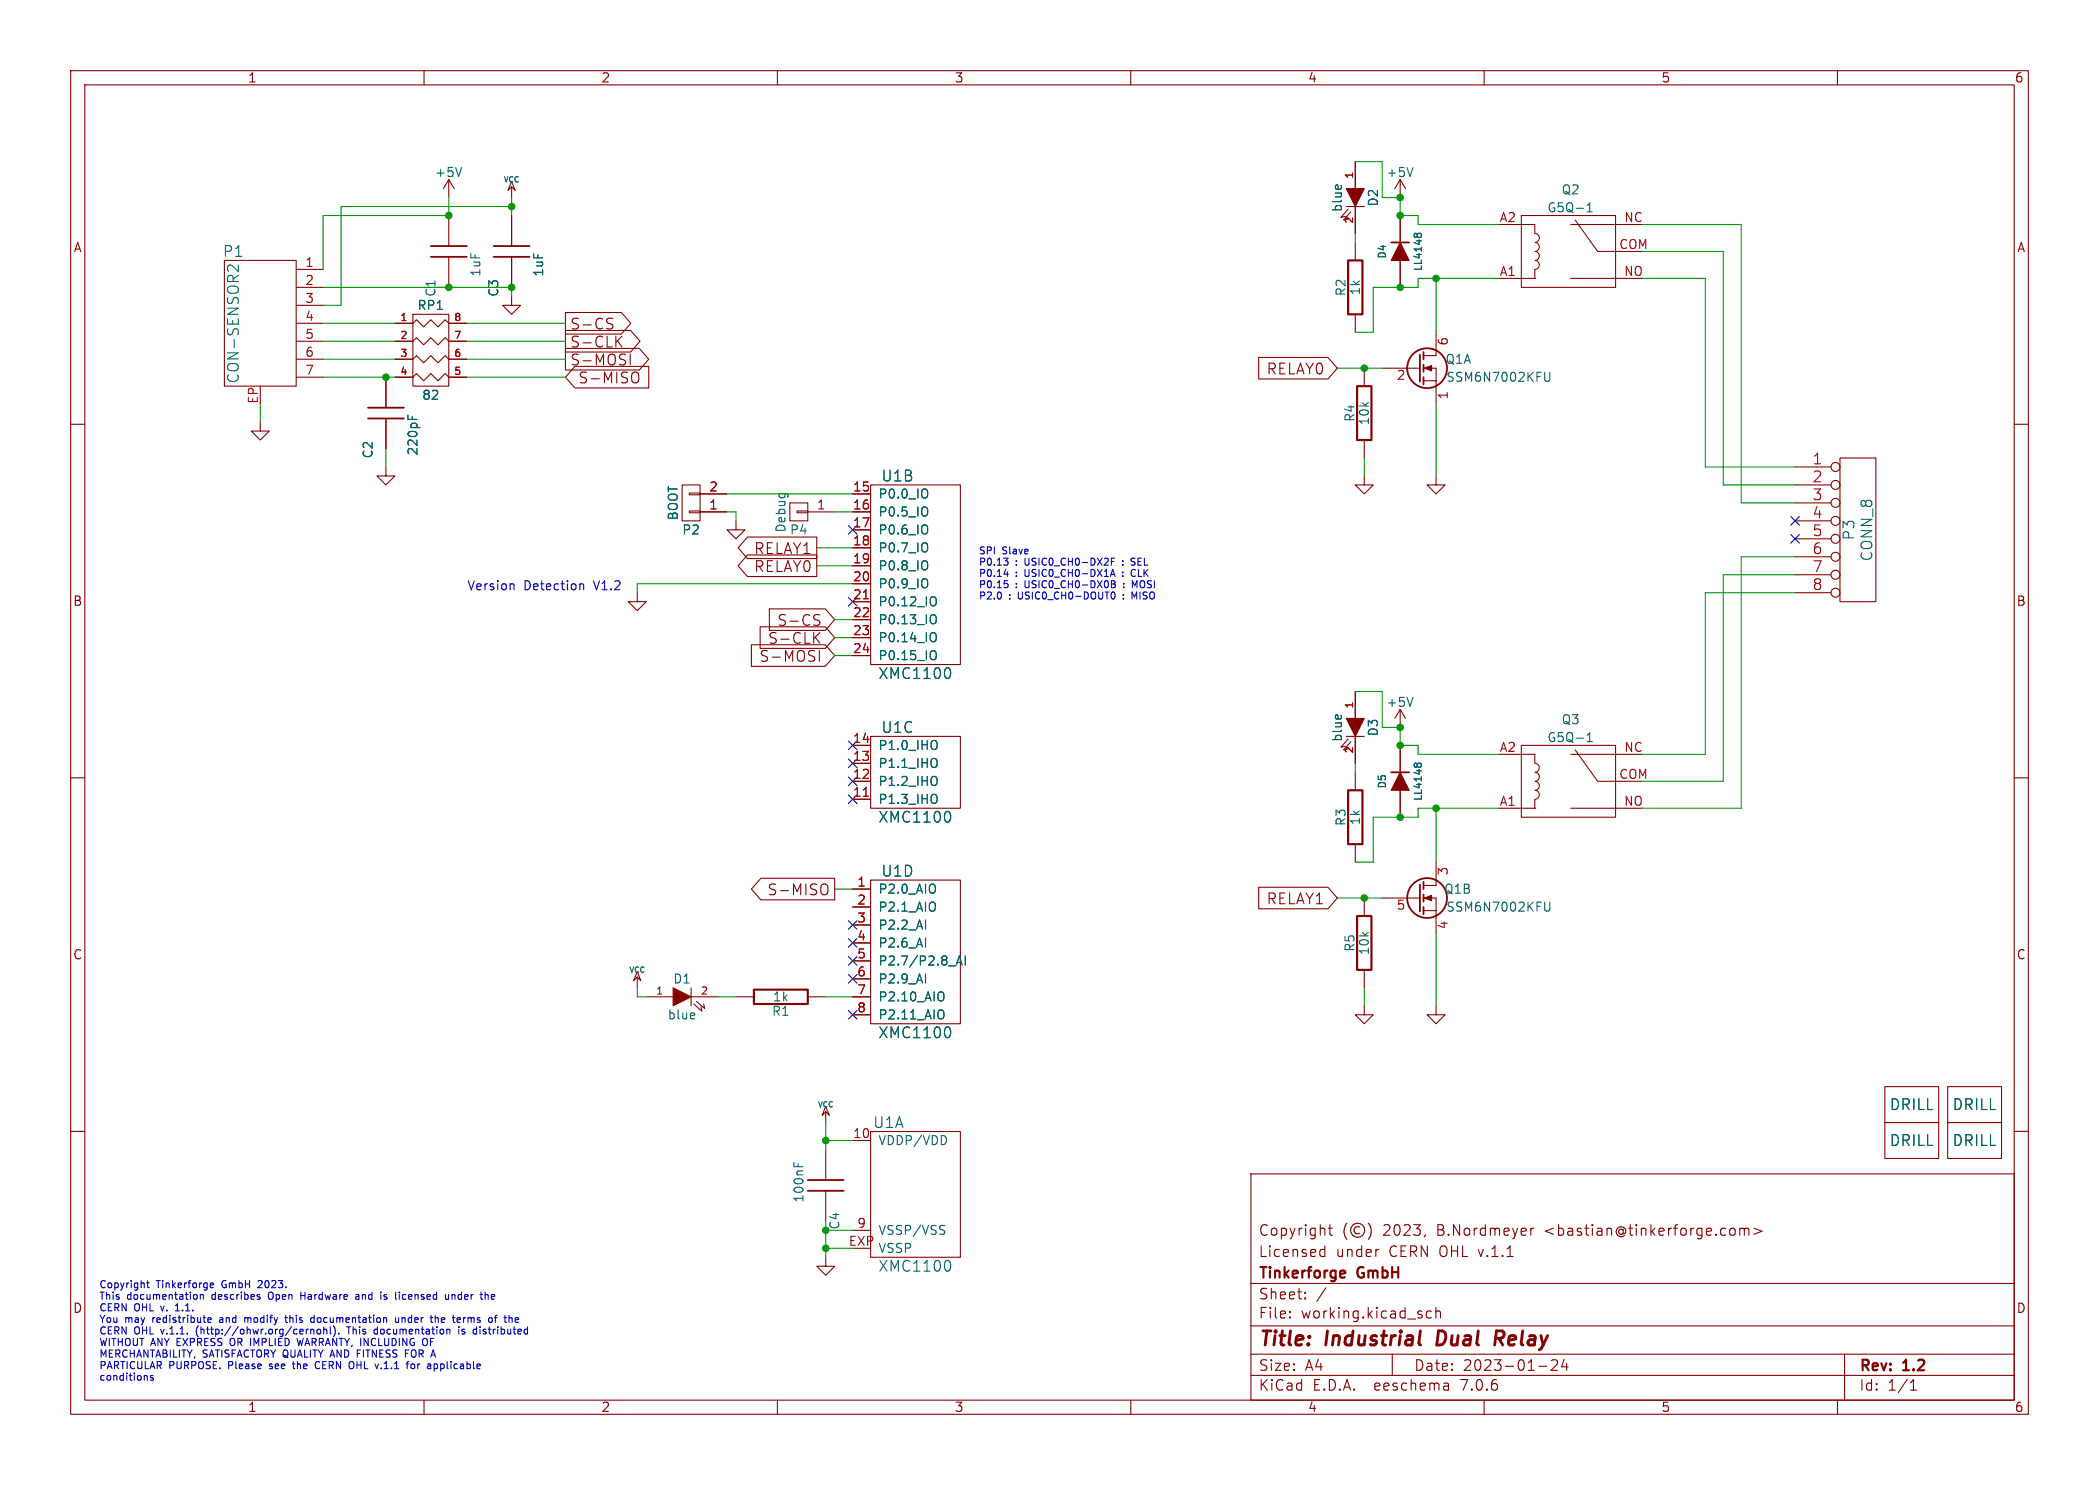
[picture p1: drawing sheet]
<svg xmlns="http://www.w3.org/2000/svg" width="297mm" height="210mm" viewBox="0 0 297 210" stroke-linecap="round" stroke-linejoin="round" font-family="sans-serif">
<g fill="none" stroke="#840000" stroke-width=".15">
<path d="M10 10h277v190h-277zM12 12h273v186h-273zM60 10v2M110 10v2M160 10v2M210 10v2M260 10v2M31.7 36.8h10.2v17.8h-10.2zM41.9 38.1h3.8M63.5 25.4v2.5M63.5 30.5v4.3M63.5 36.3v4.3"/>
<path d="M63.5 25.4l-.8 1.3M63.5 25.4l.8 1.3M72.4 25.7l.5 1.2-.5-.5-.5 .5zM72.4 26.4v1.5M72.4 30.5v4.3M72.4 36.3v4.3M190.5 29.2h2.5M190.8 29.6l-1.1 1.1 .7-.1M191.1 30l-1 1.1 .7-.1M191.8 22.9v3.8M191.8 29.2v3.8M191.8 34.3v2.5"/>
<path d="M198.1 25.4v2.5M198.1 30.5v3.8M198.1 36.8v3.8M198.1 25.4l-.7 1.3M198.1 25.4l.8 1.3M212.1 39.4h5.1M214.6 31.8h2.6v1.2M215.3 30.5h13.3v10.1h-13.3zM217.2 39.4h.1M217.2 38.1v1.3M217.2 33a.64 .64 0 0 1 .6 .7 .64 .64 0 0 1-.6 .6 .64 .64 0 0 1 .6 .6 .64 .64 0 0 1-.6 .7 .64 .64 0 0 1 .6 .6 .64 .64 0 0 1-.6 .6 .64 .64 0 0 1 .6 .7 .64 .64 0 0 1-.6 .6M222.2 31.8h7.7"/>
<path d="M222.2 39.4h7.7M222.9 31.1l3.2 4.5h3.8M10 60h2M36.8 59.7v1.3h1.3l-1.3 1.2-1.2-1.2h1.2M41.9 40.6h3.8M41.9 43.2h3.8M41.9 45.7h3.8M41.9 48.3h3.8M41.9 50.8h3.8M41.9 53.3h3.8M54.6 53.3v4.4M54.6 59.2v4.3"/>
<path d="M55.9 53.3h2.5l.5-.5 1 1 1.1-1 1 1 1-1 .5 .5h2.5M55.9 50.8h2.5l.5-.5 1 1 1.1-1 1 1 1-1 .5 .5h2.5M55.9 48.3h2.5l.5-.5 1 1 1.1-1 1 1 1-1 .5 .5h2.5M55.9 45.7h2.5l.5-.5 1 1 1.1-1 1 1 1-1 .5 .5h2.5M58.4 44.5h5.1v10.1h-5.1zM72.4 41.9v1.3h1.3l-1.3 1.3-1.3-1.3h1.3M80 49.3h10.5l1.3 1.5-1.3 1.5h-10.5zM80 44.2h7.9l1.4 1.5-1.4 1.5h-7.9zM80 46.7h9.2l1.4 1.6-1.4 1.5h-9.2zM81.3 51.8h10.5v3.1h-10.5l-1.3-1.6zM86.1 45.7a.56 .56 0 0 1 .6 .4l-.1 .4h-.5M86.1 45l.6 .1"/>
<path d="M87.4 48.2l.6 .9M88 47.5l-.9 .9M89.2 50.1v1.5M89.7 52.6a.51 .51 0 0 1 .7 .5v.5a.51 .51 0 0 1-.7 .5M178.1 50.5h9.8l1.3 1.6-1.3 1.5h-9.8zM191.8 44.5v2.5M193 52.1v2.5M195.6 52.1h5.3M201.4 52.1h1.8v5.1M201.4 53.8h1.8M203.2 47v3.3h-1.8M285 60h2"/>
<path d="M54.6 66v1.3h1.3l-1.3 1.3-1.3-1.3h1.3M96.5 68.6h2.6v5.1h-2.6zM97.5 69.7h1.6v.3h-1.6zM97.5 72.3h1.6v.2h-1.6zM99.1 69.9h3.8M99.1 72.4h3.8M104.1 73.7v1.2h1.3l-1.3 1.3-1.2-1.3h1.2M105.8 75.9h9.8v3.1h-9.8l-1.4-1.5zM105.8 78.5h9.8v3h-9.8l-1.4-1.5zM111.8 71.1h2.5v2.6h-2.5zM112.8 72.3h1.5v.2h-1.5zM114.3 72.4h3.8"/>
<path d="M120.6 69.9h2.6M120.6 72.4h2.6M120.6 74.9h2.6M120.6 77.5h2.6M123.2 68.6h12.7v25.4h-12.7zM193 67.3v1.3h1.3l-1.3 1.3-1.2-1.3h1.2M193 62.2v2.6M203.2 67.3v1.3h1.3l-1.3 1.3-1.3-1.3h1.3M254 66h5.1M254 68.6h5.1M254 71.1h5.1M254 73.7h5.1"/>
<path d="M254 76.2h5.1M254 78.7h5.1M260.3 64.8h5.1v20.3h-5.1zM90.2 83.8v1.3h1.2l-1.2 1.3-1.3-1.3h1.3M106.3 91.2h10.5l1.3 1.5-1.3 1.5h-10.5zM107.6 88.6h9.2l1.3 1.6-1.3 1.5h-9.2zM108.9 86.1h7.9l1.3 1.5-1.3 1.6h-7.9zM115.4 90.1l.6 .9M115.4 87.6a.56 .56 0 0 1 .6 .4l-.1 .4h-.5M115.4 86.9l.6 .1M115.9 92v1.5M116 89.5l-.9 .8"/>
<path d="M120.6 80h2.6M120.6 82.6h2.6M120.6 85.1h2.6M120.6 87.6h2.6M120.6 90.2h2.6M120.6 92.7h2.6M191.8 97.8v3.8M254 81.3h5.1M254 83.8h5.1M10 110h2M120.6 113h2.6M120.6 110.5h2.6"/>
<path d="M120.6 108h2.6M120.6 105.4h2.6M123.2 104.1h12.7v10.2h-12.7zM190.5 104.1h2.5M190.8 104.5l-1.1 1.2 .7-.2M191.1 104.9l-1 1.1 .7-.1M191.8 104.1v3.9M191.8 109.2v2.6M191.8 119.4v2.5M198.1 100.3v2.6M198.1 105.4v3.8M198.1 111.8v3.8"/>
<path d="M198.1 100.3l-.7 1.3M198.1 100.3l.8 1.3M212.1 114.3h5.1M214.6 106.7h2.6v1.3M215.3 105.4h13.3v10.2h-13.3zM217.2 114.3h.1M217.2 113v1.3M217.2 108a.64 .64 0 0 1 .6 .6 .64 .64 0 0 1-.6 .6 .64 .64 0 0 1 .6 .7 .64 .64 0 0 1-.6 .6 .64 .64 0 0 1 .6 .6 .64 .64 0 0 1-.6 .7 .64 .64 0 0 1 .6 .6 .64 .64 0 0 1-.6 .6M222.2 106.7h7.7M222.2 114.3h7.7M222.9 106l3.2 4.5h3.8M285 110h2"/>
<path d="M90.2 137.4l.5 1.3-.5-.5-.5 .5zM90.2 138.2v1.5M97.8 139.7v2.5M107.7 124.2h10.4v3.1h-10.4l-1.4-1.6zM116.5 125a.51 .51 0 0 1 .6 .5v.5a.51 .51 0 0 1-.6 .5M120.6 125.7h2.6M120.6 128.3h2.6M120.6 130.8h2.6M120.6 133.4h2.6M120.6 135.9h2.6M120.6 138.4h2.6M123.2 124.5h12.7v20.3h-12.7z"/>
<path d="M178.1 125.5h9.8l1.3 1.5-1.3 1.5h-9.8zM193 127v2.5M193 137.2v2.5M195.6 127h5.3M201.4 127h1.8v5.1M201.4 128.8h1.8M203.2 121.9v3.3h-1.8M10 160h2M91.4 141h3.8M97.8 141h3.8M98.2 142l1.1 1-.1-.6M98.6 141.6l1.1 1-.1-.6"/>
<path d="M104.1 141h2.6M114.3 141h2.5M116.8 156.5l.5 1.2-.5-.5-.5 .5zM116.8 157.2v1.6M120.6 141h2.6M120.6 143.5h2.6M193 142.2v1.3h1.3l-1.3 1.3-1.2-1.3h1.2M203.2 142.2v1.3h1.3l-1.3 1.3-1.3-1.3h1.3M266.7 158.8h7.6v5h-7.6zM266.7 153.7h7.6v5.1h-7.6zM275.6 153.7h7.6v5.1h-7.6zM275.6 158.8h7.6v5h-7.6z"/>
<path d="M285 160h2M116.8 177.8v1.3h1.3l-1.3 1.2-1.2-1.2h1.2M116.8 162.6v4.3M116.8 168.4v4.3M120.6 161.3h2.6M120.6 174h2.6M123.2 160h12.7v17.8h-12.7zM177 166h108v32h-108zM186.9 177.6l.1 .1 .5-.1M186.9 176.8l.1-.1 .5 .1M187.5 176.2v1.5M188 173.7h.5"/>
<path d="M188.2 173.2v1.3v.1l.3 .1M190.6 173a1.72 1.72 0 0 0 0 2.3M192.4 173.6a.52 .52 0 0 0-.8 .4 .52 .52 0 0 0 .8 .4M193.6 173a1.72 1.72 0 0 1 0 2.3M195 176.7h.1M201.7 174.6l-.2 .3M216.6 173.7v1M217 173.7l-.3 .1-.1 .2M245 173.7a.41 .41 0 0 1 .5 .3v.4a.41 .41 0 0 1-.5 .3M246.2 173.8a.37 .37 0 0 1 .6 .1M246.2 173.7v1M246.8 173.9l.2-.2 .4 .1 .1 .9"/>
<path d="M246.8 173.9v.8M248.2 173.7l1.1 .4-1.1 .5M60 198v2M110 198v2M160 198v2M177 194.5h108M177 191.5h108M177 187.5h108M177 181.5h108M182.5 186.3h.1l-.1 .1M182.5 186.3v.1M182.5 185.5v.1"/>
<path d="M182.5 185.5h.1l-.1 .1M184.7 183.6v.1M184.7 183.6h-.1l.1 .1M184.7 182.8v.1M184.7 182.8h-.1l.1 .1M187.6 182.1l-1.3 2M197 191.5v3M202.5 185.5l-.4-.1-.3 .3v.4l.2 .2 .1 .1 .4-.1M203.2 185.5a.37 .37 0 0 1 .6 .1v.8M203.2 184.9v1.5M204.9 195.7l.1 .9M205 196.5l-.2 .1"/>
<path d="M205 196h-.2M210 198v2M217.7 193.2h1.2M220.3 192.4l.1 .2-.1 .3-.8 .9h.9M221.3 192.2l-.3 1.1h.9M221.7 192.8v1M260 198v2M261 191.5v6.5M270.3 196.6h.9M270.3 195.5l.4-.4v1.5"/>
<circle cx="259.7" cy="66" r=".63"/>
<circle cx="259.7" cy="68.6" r=".63"/>
<circle cx="259.7" cy="78.7" r=".63"/>
<circle cx="259.7" cy="73.7" r=".63"/>
<circle cx="259.7" cy="71.1" r=".63"/>
<circle cx="259.7" cy="76.2" r=".63"/>
<circle cx="259.7" cy="81.3" r=".63"/>
<circle cx="259.7" cy="83.8" r=".63"/>
<circle cx="192.1" cy="174" r="1"/>
</g>
<path d="M203.6 188.2l-.3 2h.5M212.1 189.3l.5 .9M212.5 188.2h-.8l-.2 2M212.6 189.2l-.2 .1h-.8" fill="none" stroke="#840000" stroke-width=".4"/>
<path d="M190.8 36.8h2v7.7h-2zM192 54.6h2.1v7.6h-2.1zM190.8 111.8h2v7.6h-2zM106.7 140h7.6v2h-7.6zM192 129.5h2.1v7.7h-2.1zM190.1 179.7l.2 .1v.2l-.7 .2M190.3 180.6l-.2 .1" fill="none" stroke="#840000" stroke-width=".3"/>
<g fill="none" stroke="#840000" stroke-width=".25">
<path d="M61 34.8h5M61 36.3h5M69.8 34.8h5.1M69.8 36.3h5.1M196.8 34.3h2.6M52.1 57.7h5M52.1 59.2h5M200.9 50.2v3.8M201.4 49.8v1M201.4 51.6v1M201.4 53.3v1.1M196.8 109.2h2.6"/>
<path d="M200.9 125.1v3.8M201.4 124.7v1M201.4 126.5v1M201.4 128.3v1M114.3 168.4h5.1M114.3 166.9h5.1"/>
<circle cx="201.9" cy="52.1" r="2.82"/>
<circle cx="201.9" cy="127" r="2.82"/>
</g>
<g fill="none" stroke="#006464" stroke-width=".15">
<path d="M33.7 37.5v.9l-.9-.8a.41 .41 0 0 0-.6 .2v.3M65.3 23.7l-.4 1.3M189 26.2h.3l.1 .6M199.9 23.7l-.4 1.3M200.5 33.2l-.2-.2-.1 .1-.1 .3M200.5 33.2l.1-.2h.3l.2 .1v.3M200.5 33.2v.2M224.6 29.9h.7M224.6 29l.3-.3v1.2M57.7 58.7v.6M58.3 58.9v.4M219.3 52.6l-.1 1.2-.4 .1-.2-.2"/>
<path d="M131.2 69.3v.9M131.2 71.9v.9M131.2 74.4v.9M131.2 77v.9M131.2 79.5v.9M131.2 82v.9M132.2 84.4l.1 .1a.81 .81 0 0 1-.1 1.2M132.2 86.9l.1 .1a.81 .81 0 0 1-.1 1.2M132.2 89.5h.1a.81 .81 0 0 1-.1 1.2M132.2 92l.1 .1a.81 .81 0 0 1-.1 1.2M134.3 94.5a1.14 1.14 0 0 1 0 1.4M199.9 98.6l-.4 1.3"/>
<path d="M132.4 112.4a.9 .9 0 0 1 0 1.1M132.4 104.8a.9 .9 0 0 1 0 1.1M132.4 107.3a.9 .9 0 0 1 0 1.2M132.4 109.9a.9 .9 0 0 1 0 1.1M134.3 114.8a1.14 1.14 0 0 1 0 1.4M189 101.1h.3l.1 .6M200.5 108.1l-.2-.2-.1 .1-.1 .3M200.5 108.1v.2M200.5 108.1l.1-.1 .3-.1 .2 .1v.3M224.6 104l.3-.4v1.3M224.6 104.9h.7M134.2 136.6h1"/>
<path d="M135.3 136.5l.4-1.3 .5 1.3M135.4 136.1h.6M136.6 135.2v1.3M219.3 127.6l-.1 1.1-.4 .1-.2-.2M98.2 143.3l.1 .2-.6 .2M133.4 140.3a.9 .9 0 0 1 0 1.2M133.4 142.9a.9 .9 0 0 1 0 1.1M134.3 145.3a1.14 1.14 0 0 1 0 1.4M112.3 164.4v.6M112.9 164.6v.4M133.2 173.3l.5 .1M133.4 174l.3 .2-.1 .2-.2 .2"/>
<path d="M133.9 160.9v.7M134.3 178.3a1.14 1.14 0 0 1 0 1.4"/>
</g>
<g fill="#840000" stroke="#840000" stroke-width=".15">
<path d="M198.1 34.3l1.3 2.5h-2.6z"/>
<path d="M190.5 26.7h2.5l-1.2 2.5z"/>
<path d="M201.5 52.1l1.1-.4v.8z"/>
<path d="M198.1 109.2l1.3 2.6h-2.6z"/>
<path d="M95.2 139.7l2.6 1.3-2.6 1.2z"/>
<path d="M190.5 101.6h2.5l-1.2 2.5z"/>
<path d="M201.5 127l1.1-.4v.8z"/>
</g>
<path d="M122.2 84.7h.7M122.2 112.6h.7" fill="none" stroke="#a90000" stroke-width=".15"/>
<g fill="none" stroke="#0000c2" stroke-width=".15">
<path d="M142.4 79.3l.2 .2v.2l-.2 .2M142.6 78.9l-.3 .4M157.3 79.4h.3M157.7 78.9h-.4v1M158.9 79.8v.1M158.9 79.3v.1M160 79.9h.4M160.5 78.9h-.3l-.2 .2 .1 .3 .3 .1M72.4 82.6h.3v.1v.7M82 82.7l.2-.1h.3l.1 .8M142.1 81.2h.6M142.1 82.1h.5"/>
<path d="M142.4 82.5l.2 .2v.2l-.2 .2M142.5 80.9v.6M157.1 81.5l.3-1 .4 1M157.2 81.2h.5M157.3 82.1l.4 .1 .1 .2-.2 .2M157.3 82.6h.3M157.4 83.8v-.1a.53 .53 0 0 1 .4 .5 .53 .53 0 0 1-.4 .5M157.6 82.6l.2 .2v.2l-.5 .1M158.9 80.9v.1M158.9 81.4v.1M159 84.6v.1M159 84.1v.1"/>
<path d="M159 83v.1M159 82.5v.1M160.4 80.5a.53 .53 0 0 0-.4 .5 .53 .53 0 0 0 .4 .5M160.5 84.4l-.3-.7v1M160.6 82.8l-.4-.7v1M20.7 194.5l.1 .2v.5M20.7 181.4h.4M20.9 181.1v.9l.2 .1M21.7 194.6l-.3-.1-.1 .2v.1l.4 .1v.2h-.4M24.8 185.4h.6M25 184.5l-.2 .2M27.6 183.1h.2l.1 .2v.4h-.3"/>
<path d="M27.8 187.9v.7M28.3 183.2l.2-.1h.2l.1 .6M28.3 183.1v.6M29.4 186.7l.5-.1-.1-.2-.2-.1-.2 .2 .1 .5h.3M29.7 181.6l.2-.2h.2l.1 .2v.1l-.5 .1M29.7 182l.2 .1h.3M31.1 186.7v.3M32.6 189.4v.7M34.6 186.3v.7M34.9 186.3l-.3 .1M36.6 181.1l-.1 .1M36.7 183.4l.1 .2-.1 .1"/>
<path d="M36.7 183.1h.1M37.1 181.5l-.6 .6h.6M38 182.9v.7M38.1 193.5l.1 .1M38.2 192.9v.3M40.3 186.3h.4M40.4 186v.9l.3 .1M41.4 192.9h.3M41.5 192.5v.9l.2 .2M42 189.3l.3 1 .2-.7 .2 .7M42.6 182.7v1M42.6 183.2h.5"/>
<path d="M44 186.8l.2 .2h.3M44 188v.7M44 188.1l.1-.1h.3v.7M44.5 186.4l-.3-.1-.2 .2M44.5 186v1M44.8 192.6a.5 .5 0 0 0-.2 .6 .5 .5 0 0 0 .6 .3M44.9 188h.3l.2 .2v.3l-.2 .2-.3-.1-.1-.1zM45.8 188.1l.2-.1h.2v.7M45.8 187.6v1.1M46.7 187.6v.9l.2 .2M47.2 187.5a1.19 1.19 0 0 1 0 1.5M47.9 188.6v.1"/>
<path d="M49.3 187.6v1.1M49.9 192.6a.72 .72 0 0 1 0 .9M50.4 183.1h.3l.1 .6M50.5 191.4h.4M50.8 183.3l-.3 .1-.2 .1 .2 .2h.3M53 188.6l.1 .1 .3-.1M53.4 188h-.3l-.1 .1M53.4 187.6v1.1M54.3 183.7h.4M54.7 183.1h-.2l-.2 .1 .1 .2 .3 .1M56 186.3v.7h.3l.1-.1M56.4 186.3v.7"/>
<path d="M56.5 182.7v.1M56.9 186.3v.7M57 183.1l-.1 .2 .1 .4M57 186.3l-.1 .1M57.4 191.4h.3M58.2 192.9h.3l.2 .2v.3l-.2 .2-.3-.1-.1-.1zM60.3 189.3a.72 .72 0 0 1 0 .9M61.4 192.9h.3l.2 .2-.1 .4h-.4M61.6 186.4l.1-.1 .3 .1v.6M61.6 186v1M63 183.1l.1 .6h.2h.2M63.5 183.1v.6"/>
<path d="M63.5 188l.2 .1v.6M64 183.1v.6M64.3 183.1h-.2l-.1 .1M64.9 187.6v.1M64.9 188v.7M65 186.3l.2 .3-.5 .1M65.1 187h-.1M65.4 188.6h.3M65.6 186.3v.7M65.6 186.4v.1M65.7 188h-.2l-.1 .1v.2l.3 .1M67.9 187.6v.1"/>
<path d="M67.9 188v.7M68.8 183.1l.3 .1v.5M69.6 183.1v.6M70 186.3h.3M70 183.3l-.5 .1M70.3 186l-.2 .1v.9M72.9 187h.4M72.9 186.4l.3-.1 .2 .3-.5 .1"/>
</g>
<g fill="none" stroke="#009600" stroke-width=".15">
<path d="M63.5 27.9v2.6h-17.8v7.6M72.4 27.9v2.6M72.4 29.2h-24.1v14h-2.6M191.8 22.9h3.8v5h2.5v2.6h2.6v1.3h11.4M191.8 33v1.3M203.2 39.4v7.6M212.1 39.4h-11.4v1.2h-6.4v6.4h-2.5M232.4 35.6h11.4v33h10.2M232.4 39.4h8.9v26.6h12.7M232.4 31.8h14v39.3h7.6M36.8 57.2v2.5M45.7 40.6h26.7v1.3"/>
<path d="M45.7 53.3h10.2M45.7 48.3h10.2M45.7 50.8h10.2M45.7 45.7h10.2M66 53.3h14M66 48.3h14M66 50.8h14M66 45.7h14M189.2 52.1h6.4M203.2 57.2v10.1M54.6 63.5v2.5M102.9 72.4h1.2v1.3"/>
<path d="M102.9 69.9h17.7M115.6 77.5h5M118.1 72.4h2.5M193 64.8v2.5M254 78.7h-7.6v35.6h-14M115.6 80h5M118.1 87.6h2.5M118.1 90.2h2.5M118.1 92.7h2.5M120.6 82.6h-30.4v1.2M191.8 97.8h3.8v5.1h2.5v2.5h2.6v1.3h11.4M254 83.8h-12.7v22.9h-8.9"/>
<path d="M254 81.3h-10.2v29.2h-11.4M191.8 108v1.2M203.2 114.3v7.6M212.1 114.3h-11.4v1.3h-6.4v6.3h-2.5M90.2 139.7v1.3h1.2M118.1 125.7h2.5M189.2 127h6.4M193 139.7v2.5M203.2 132.1v10.1M101.6 141h2.5M116.8 141h3.8M116.8 158.8v3.8"/>
<path d="M116.8 172.7v5.1M116.8 174h3.8M116.8 176.5h3.8M116.8 161.3h3.8"/>
</g>
<g fill="none" stroke="#000084" stroke-width=".15">
<path d="M120 74.3l1.3 1.2M121.3 74.3l-1.3 1.2M253.4 75.6l1.2 1.2M253.4 73.1l1.2 1.2M254.6 75.6l-1.2 1.2M254.6 73.1l-1.2 1.2M120 84.5l1.3 1.2M121.3 84.5l-1.3 1.2M120 112.4l1.3 1.2M120 107.3l1.3 1.3M120 109.9l1.3 1.2M120 104.8l1.3 1.2"/>
<path d="M121.3 112.4l-1.3 1.2M121.3 107.3l-1.3 1.3M121.3 109.9l-1.3 1.2M121.3 104.8l-1.3 1.2M120 130.2l1.3 1.2M120 137.8l1.3 1.2M120 132.7l1.3 1.3M120 135.3l1.3 1.2M121.3 130.2l-1.3 1.2M121.3 137.8l-1.3 1.2M121.3 132.7l-1.3 1.3M121.3 135.3l-1.3 1.2"/>
<path d="M120 142.9l1.3 1.2M121.3 142.9l-1.3 1.2"/>
</g>
<g fill="#009600" stroke="#009600" stroke-width=".15">
<circle cx="198.1" cy="40.6" r=".46"/>
<circle cx="203.2" cy="39.4" r=".46"/>
<circle cx="198.1" cy="30.5" r=".46"/>
<circle cx="198.1" cy="27.9" r=".46"/>
<circle cx="193" cy="52.1" r=".46"/>
<circle cx="72.4" cy="29.2" r=".46"/>
<circle cx="63.5" cy="40.6" r=".46"/>
<circle cx="63.5" cy="30.5" r=".46"/>
<circle cx="116.8" cy="176.5" r=".46"/>
<circle cx="116.8" cy="174" r=".46"/>
<circle cx="116.8" cy="161.3" r=".46"/>
<circle cx="198.1" cy="105.4" r=".46"/>
<circle cx="198.1" cy="115.6" r=".46"/>
<circle cx="198.1" cy="102.9" r=".46"/>
<circle cx="203.2" cy="114.3" r=".46"/>
<circle cx="193" cy="127" r=".46"/>
<circle cx="54.6" cy="53.3" r=".46"/>
<circle cx="72.4" cy="40.6" r=".46"/>
</g>
<g font-size="2.8" fill="#840000">
<text x="178" y="190.9">Title:</text>
<text x="187.7" y="190.9">Industrial</text>
<text x="204.2" y="190.9">Dual</text>
<text x="213.2" y="190.9">Relay</text>
</g>
<g font-size="2.1" fill="#006464">
<text x="31.5" y="36.6">P1</text>
<text x="34" y="54.3" transform="rotate(-90 34 54.3)">CON-SENSOR2</text>
<text x="124.6" y="68.3">U1B</text>
<text x="262.6" y="76.5" transform="rotate(-90 262.6 76.5)">P3</text>
<text x="265.2" y="79.5" transform="rotate(-90 265.2 79.5)">CONN_8</text>
<text x="124.2" y="96.2">XMC1100</text>
<text x="124.6" y="103.9">U1C</text>
<text x="124.2" y="116.6">XMC1100</text>
<text x="124.6" y="124.2">U1D</text>
<text x="124.2" y="147">XMC1100</text>
<text x="123.5" y="159.7">U1A</text>
<text x="267.3" y="157.2">DRILL</text>
<text x="276.2" y="157.2">DRILL</text>
<text x="267.3" y="162.3">DRILL</text>
<text x="276.2" y="162.3">DRILL</text>
<text x="124.2" y="180.1">XMC1100</text>
</g>
<g font-size="2.1" fill="#840000">
<text x="80.6" y="46.8">S-CS</text>
<text x="80.6" y="51.9">S-MOSI</text>
<text x="80.6" y="49.4">S-CLK</text>
<text x="179.2" y="53.2">RELAY0</text>
<text x="81.7" y="54.4">S-MISO</text>
<text x="106.6" y="78.6">RELAY1</text>
<text x="106.6" y="81.1">RELAY0</text>
<text x="109.9" y="88.7">S-CS</text>
<text x="107.4" y="93.8">S-MOSI</text>
<text x="108.6" y="91.3">S-CLK</text>
<text x="108.5" y="126.8">S-MISO</text>
<text x="179.2" y="128.1">RELAY1</text>
<text x="178" y="178">Licensed</text>
<text x="178" y="175">Copyright</text>
<text x="189" y="178">under</text>
<text x="195.7" y="175">2023,</text>
<text x="196.6" y="178">CERN OHL v.1.1</text>
<text x="203.5" y="175">B.Nordmeyer</text>
<text x="218.8" y="175">&lt;bastian@tinkerforge.com&gt;</text>
<text x="178" y="184">Sheet:</text>
<text x="178" y="181.2">Tinkerforge</text>
<text x="192.2" y="181.2">GmbH</text>
<text x="178" y="186.7">File:</text>
<text x="184.1" y="186.7">working.kicad_sch</text>
<text x="178" y="196.9">KiCad</text>
<text x="178" y="194.1">Size:</text>
<text x="184.7" y="194.1">A4</text>
<text x="185.7" y="196.9">E.D.A.</text>
<text x="194.6" y="196.9">eeschema</text>
<text x="200" y="194.1">Date:</text>
<text x="207" y="196.9">7.0.6</text>
<text x="207" y="194.1">2023-01-24</text>
<text x="263" y="194.3">Rev:</text>
<text x="263" y="196.9">Id:</text>
<text x="267.1" y="196.9">1/1</text>
<text x="269.4" y="194.3">1.2</text>
</g>
<g font-size="2.1" fill="#a90000">
<text x="256.4" y="65.8">1</text>
<text x="256.4" y="68.3">2</text>
<text x="256.4" y="70.9">3</text>
<text x="256.4" y="73.4">4</text>
<text x="256.4" y="75.9">5</text>
<text x="256.4" y="78.5">6</text>
<text x="256.4" y="81">7</text>
<text x="256.4" y="83.6">8</text>
</g>
<g font-size="1.8" fill="#840000">
<text x="35" y="11.9">1</text>
<text x="85" y="11.9">2</text>
<text x="135" y="11.9">3</text>
<text x="185" y="11.9">4</text>
<text x="235" y="11.9">5</text>
<text x="285" y="11.9">6</text>
<text x="10.3" y="35.9">A</text>
<text x="285.3" y="35.9">A</text>
<text x="10.3" y="85.9">B</text>
<text x="285.3" y="85.9">B</text>
<text x="10.3" y="135.9">C</text>
<text x="285.3" y="135.9">C</text>
<text x="10.3" y="185.9">D</text>
<text x="285.3" y="185.9">D</text>
<text x="35" y="199.9">1</text>
<text x="85" y="199.9">2</text>
<text x="135" y="199.9">3</text>
<text x="185" y="199.9">4</text>
<text x="235" y="199.9">5</text>
<text x="285" y="199.9">6</text>
</g>
<g font-size="1.8" fill="#006464">
<text x="61.5" y="25.2">+5V</text>
<text x="195.2" y="29.3" transform="rotate(-90 195.2 29.3)">D2</text>
<text x="196.1" y="25.2">+5V</text>
<text x="220.9" y="27.7">Q2</text>
<text x="190.1" y="30.1" transform="rotate(-90 190.1 30.1)">blue</text>
<text x="218.9" y="30.2">G5Q-1</text>
<text x="68.2" y="39.2" transform="rotate(-90 68.2 39.2)">1uF</text>
<text x="77.1" y="39.2" transform="rotate(-90 77.1 39.2)">1uF</text>
<text x="190.6" y="42" transform="rotate(-90 190.6 42)">R2</text>
<text x="192.6" y="41.9" transform="rotate(-90 192.6 41.9)">1k</text>
<text x="59" y="44">RP1</text>
<text x="61.8" y="42.1" transform="rotate(-90 61.8 42.1)">C1</text>
<text x="70.7" y="42.1" transform="rotate(-90 70.7 42.1)">C3</text>
<text x="204.4" y="51.7">Q1A</text>
<text x="59.6" y="56.7">82</text>
<text x="191.9" y="59.8" transform="rotate(-90 191.9 59.8)">R4</text>
<text x="204.6" y="54.2">SSM6N7002KFU</text>
<text x="52.9" y="64.9" transform="rotate(-90 52.9 64.9)">C2</text>
<text x="59.3" y="64.5" transform="rotate(-90 59.3 64.5)">220pF</text>
<text x="193.9" y="60.2" transform="rotate(-90 193.9 60.2)">10k</text>
<text x="124.2" y="70.7">P0.0_IO</text>
<text x="96.1" y="73.7" transform="rotate(-90 96.1 73.7)">BOOT</text>
<text x="96.4" y="75.8">P2</text>
<text x="111.4" y="75.4" transform="rotate(-90 111.4 75.4)">Debug</text>
<text x="111.7" y="75.8">P4</text>
<text x="124.2" y="73.3">P0.5_IO</text>
<text x="124.2" y="75.8">P0.6_IO</text>
<text x="124.2" y="78.3">P0.7_IO</text>
<text x="124.2" y="80.9">P0.8_IO</text>
<text x="124.2" y="83.4">P0.9_IO</text>
<text x="124.2" y="86">P0.12_IO</text>
<text x="124.2" y="88.5">P0.13_IO</text>
<text x="124.2" y="91">P0.14_IO</text>
<text x="124.2" y="93.6">P0.15_IO</text>
<text x="196.1" y="100.2">+5V</text>
<text x="124.2" y="106.3">P1.0_IHO</text>
<text x="190.1" y="105" transform="rotate(-90 190.1 105)">blue</text>
<text x="195.2" y="104.2" transform="rotate(-90 195.2 104.2)">D3</text>
<text x="218.9" y="105.2">G5Q-1</text>
<text x="220.9" y="102.6">Q3</text>
<text x="124.2" y="113.9">P1.3_IHO</text>
<text x="124.2" y="111.4">P1.2_IHO</text>
<text x="124.2" y="108.8">P1.1_IHO</text>
<text x="190.6" y="116.9" transform="rotate(-90 190.6 116.9)">R3</text>
<text x="192.6" y="116.8" transform="rotate(-90 192.6 116.8)">1k</text>
<text x="124.2" y="126.6">P2.0_AIO</text>
<text x="124.2" y="129.1">P2.1_AIO</text>
<text x="124.2" y="131.7">P2.2_AI</text>
<text x="204.3" y="126.6">Q1B</text>
<text x="204.6" y="129.1">SSM6N7002KFU</text>
<text x="124.2" y="134.2">P2.6_AI</text>
<text x="124.2" y="136.8">P2.7/P2.8_AI</text>
<text x="191.9" y="134.7" transform="rotate(-90 191.9 134.7)">R5</text>
<text x="193.9" y="135.2" transform="rotate(-90 193.9 135.2)">10k</text>
<text x="95.2" y="139.3">D1</text>
<text x="109.1" y="143.9">R1</text>
<text x="109.3" y="141.8">1k</text>
<text x="124.2" y="139.3">P2.9_AI</text>
<text x="124.2" y="141.8">P2.10_AIO</text>
<text x="94.4" y="144.4">blue</text>
<text x="124.2" y="144.4">P2.11_AIO</text>
<text x="124.2" y="162.2">VDDP/VDD</text>
<text x="113.9" y="170.2" transform="rotate(-90 113.9 170.2)">100nF</text>
<text x="119" y="174" transform="rotate(-90 119 174)">C4</text>
<text x="124.2" y="174.9">VSSP/VSS</text>
<text x="124.2" y="177.4">VSSP</text>
</g>
<g font-size="1.8" fill="#a90000">
<text x="212.1" y="31.5">A2</text>
<text x="229" y="35.3">COM</text>
<text x="229.7" y="31.5">NC</text>
<text x="43.1" y="37.8">1</text>
<text x="43.1" y="40.4">2</text>
<text x="212.1" y="39.1">A1</text>
<text x="229.7" y="39.1">NO</text>
<text x="43.1" y="42.9">3</text>
<text x="43.1" y="45.5">4</text>
<text x="43.1" y="48">5</text>
<text x="43.1" y="50.5">6</text>
<text x="43.1" y="53.1">7</text>
<text x="205.2" y="49" transform="rotate(-90 205.2 49)">6</text>
<text x="36.6" y="57.2" transform="rotate(-90 36.6 57.2)">EP</text>
<text x="197.5" y="54.1">2</text>
<text x="205.2" y="56.6" transform="rotate(-90 205.2 56.6)">1</text>
<text x="100.3" y="69.6">2</text>
<text x="120.6" y="69.6">15</text>
<text x="100.3" y="72.1">1</text>
<text x="115.5" y="72.1">1</text>
<text x="120.6" y="72.1">16</text>
<text x="120.6" y="74.7">17</text>
<text x="120.6" y="77.2">18</text>
<text x="120.6" y="79.8">19</text>
<text x="120.6" y="82.3">20</text>
<text x="120.6" y="84.8">21</text>
<text x="120.6" y="87.4">22</text>
<text x="120.6" y="89.9">23</text>
<text x="120.6" y="92.5">24</text>
<text x="120.6" y="107.7">13</text>
<text x="120.6" y="105.2">14</text>
<text x="212.1" y="106.4">A2</text>
<text x="229.7" y="106.4">NC</text>
<text x="120.6" y="112.8">11</text>
<text x="120.6" y="110.2">12</text>
<text x="229" y="110.2">COM</text>
<text x="212.1" y="114">A1</text>
<text x="229.7" y="114">NO</text>
<text x="121.2" y="125.5">1</text>
<text x="205.2" y="123.9" transform="rotate(-90 205.2 123.9)">3</text>
<text x="121.2" y="128">2</text>
<text x="121.2" y="130.6">3</text>
<text x="197.5" y="129">5</text>
<text x="205.2" y="131.5" transform="rotate(-90 205.2 131.5)">4</text>
<text x="121.2" y="133.1">4</text>
<text x="121.2" y="135.6">5</text>
<text x="121.2" y="138.2">6</text>
<text x="121.2" y="140.7">7</text>
<text x="121.2" y="143.3">8</text>
<text x="120.6" y="161">10</text>
<text x="121.2" y="173.7">9</text>
<text x="120" y="176.3">EXP</text>
</g>
<g font-size="1.8" fill="#0000c2">
<text x="66" y="83.6">Version</text>
<text x="74.1" y="83.6">Detection</text>
<text x="84.2" y="83.6">V1.2</text>
</g>
<g font-size="1.4" fill="#a90000">
<text x="191.5" y="25.4" transform="rotate(-90 191.5 25.4)">1</text>
<text x="191.5" y="31.7" transform="rotate(-90 191.5 31.7)">2</text>
<text x="56.5" y="45.5">1</text>
<text x="64.2" y="45.5">8</text>
<text x="56.5" y="48">2</text>
<text x="56.5" y="50.5">3</text>
<text x="56.5" y="53.1">4</text>
<text x="64.2" y="53.1">5</text>
<text x="64.2" y="50.5">6</text>
<text x="64.2" y="48">7</text>
<text x="191.5" y="100.3" transform="rotate(-90 191.5 100.3)">1</text>
<text x="191.5" y="106.7" transform="rotate(-90 191.5 106.7)">2</text>
<text x="92.7" y="140.7">1</text>
<text x="99.1" y="140.7">2</text>
</g>
<g font-size="1.4" fill="#006464">
<text x="196.3" y="36.7" transform="rotate(-90 196.3 36.7)">D4</text>
<text x="201.4" y="38.4" transform="rotate(-90 201.4 38.4)">LL4148</text>
<text x="196.3" y="111.6" transform="rotate(-90 196.3 111.6)">D5</text>
<text x="201.4" y="113.4" transform="rotate(-90 201.4 113.4)">LL4148</text>
</g>
<g font-size="1.4" fill="#0000c2">
<text x="138.4" y="78.5">SPI</text>
<text x="138.4" y="80.1">P0.13</text>
<text x="138.4" y="81.7">P0.14</text>
<text x="138.4" y="83.2">P0.15</text>
<text x="141.8" y="78.5">Slave</text>
<text x="143.7" y="80.1">:</text>
<text x="143.7" y="81.7">:</text>
<text x="143.7" y="83.2">:</text>
<text x="145.2" y="80.1">USIC0_CH0-DX2F</text>
<text x="145.2" y="81.7">USIC0_CH0-DX1A</text>
<text x="145.2" y="83.2">USIC0_CH0-DX0B</text>
<text x="160.8" y="80.1">SEL</text>
<text x="160.8" y="81.7">CLK</text>
<text x="160.9" y="83.2">MOSI</text>
<text x="138.4" y="84.8">P2.0</text>
<text x="142.8" y="84.8">:</text>
<text x="144.3" y="84.8">USIC0_CH0-DOUT0</text>
<text x="160.9" y="84.8">MISO</text>
<text x="14" y="182.2">Copyright</text>
<text x="14" y="183.9">This</text>
<text x="14" y="185.5">CERN</text>
<text x="18" y="183.9">documentation</text>
<text x="19" y="185.5">OHL</text>
<text x="22.2" y="182.2">Tinkerforge</text>
<text x="23" y="185.5">v.</text>
<text x="25.3" y="185.5">1.1.</text>
<text x="30.2" y="183.9">describes</text>
<text x="31.6" y="182.2">GmbH</text>
<text x="37" y="182.2">2023.</text>
<text x="38.4" y="183.9">Open</text>
<text x="43.2" y="183.9">Hardware</text>
<text x="51.3" y="183.9">and</text>
<text x="55.1" y="183.9">is</text>
<text x="57.4" y="183.9">licensed</text>
<text x="64.7" y="183.9">under</text>
<text x="70" y="183.9">the</text>
<text x="14" y="187.2">You</text>
<text x="14" y="188.8">CERN</text>
<text x="14" y="190.4">WITHOUT ANY EXPRESS</text>
<text x="17.7" y="187.2">may</text>
<text x="19" y="188.8">OHL</text>
<text x="21.8" y="187.2">redistribute</text>
<text x="23" y="188.8">v.1.1.</text>
<text x="28.2" y="188.8">(http://ohwr.org/cernohl).</text>
<text x="31.5" y="187.2">and</text>
<text x="33" y="190.4">OR IMPLIED</text>
<text x="35.3" y="187.2">modify</text>
<text x="41.4" y="187.2">this</text>
<text x="43.1" y="190.4">WARRANTY, INCLUDING</text>
<text x="45.2" y="187.2">documentation</text>
<text x="49.9" y="188.8">This</text>
<text x="53.9" y="188.8">documentation</text>
<text x="57.4" y="187.2">under</text>
<text x="61.3" y="190.4">OF</text>
<text x="62.7" y="187.2">the</text>
<text x="66.1" y="187.2">terms</text>
<text x="66.1" y="188.8">is</text>
<text x="68.4" y="188.8">distributed</text>
<text x="71.4" y="187.2">of</text>
<text x="14" y="192.1">MERCHANTABILITY,</text>
<text x="14" y="193.7">PARTICULAR</text>
<text x="14" y="195.3">conditions</text>
<text x="23.9" y="193.7">PURPOSE.</text>
<text x="28.7" y="192.1">SATISFACTORY QUALITY AND</text>
<text x="32.5" y="193.7">Please</text>
<text x="38.6" y="193.7">see</text>
<text x="42.2" y="193.7">the</text>
<text x="45.6" y="193.7">CERN</text>
<text x="50.6" y="193.7">OHL</text>
<text x="51.2" y="192.1">FITNESS</text>
<text x="54.6" y="193.7">v.1.1</text>
<text x="58.3" y="192.1">FOR</text>
<text x="59.3" y="193.7">for</text>
<text x="62.5" y="193.7">applicable</text>
</g>
<g font-size="1.1" fill="#006464">
<text x="71.1" y="26">VCC</text>
<text x="88.9" y="137.8">VCC</text>
<text x="115.6" y="156.8">VCC</text>
</g>
</svg>
